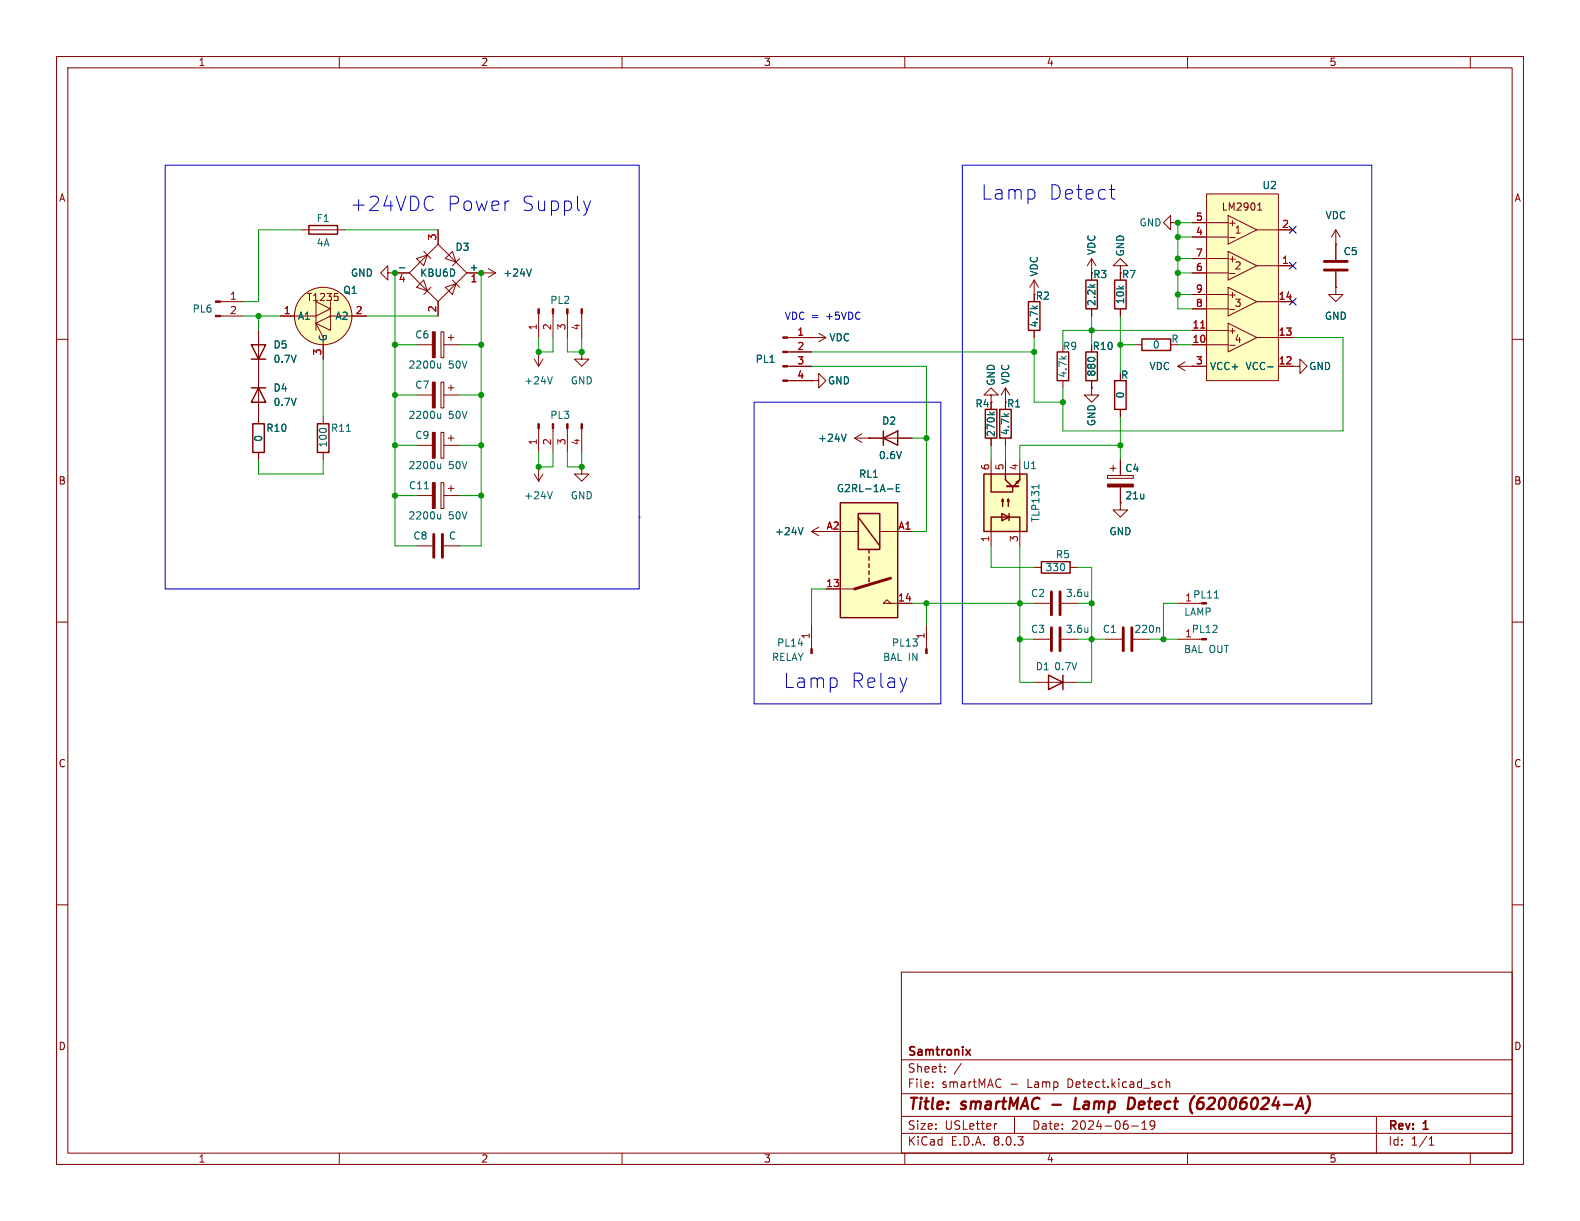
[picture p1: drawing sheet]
<svg xmlns="http://www.w3.org/2000/svg" width="279mm" height="216mm" viewBox="0 0 279 216" stroke-linecap="round" stroke-linejoin="round" font-family="sans-serif">
<g fill="none" stroke="#840000" stroke-width=".18">
<path d="M10 10h259.4v195.9h-259.4zM12 12h255.4v191.9h-255.4zM60 10v2M110 10v2M160 10v2M210 10v2M260 10v2M10 60h2M139.3 59.7h6.7M143.5 59.7h.1M144.8 58.9l1.2 .8M146 59.7l-1.2 .8"/>
<path d="M267.4 60h2M94.5 63.5l.7 1.3M95.2 62.2h.1M95.2 62.2v2.6M95.2 75.8v4.2M96 63.5l-.8 1.3M97.8 75.8v4.2M100.3 75.8v4.2M102.9 62.2v1.3h1.2l-1.2 1.3-1.3-1.3h1.3M102.9 62.2h.1M102.9 75.8v4.2M139.3 67.3h4.2"/>
<path d="M139.3 64.8h4.2M139.3 62.2h4.2M153.7 77.5h7.6M175.3 71.1v1.3M175.3 77.5v1.2M177.8 68.6l-.8 1.3M177.8 68.6v2.5M177.8 68.6l.8 1.3M102.9 82.6v1.2h1.2l-1.2 1.3-1.3-1.3h1.3M102.9 82.6h.1M195.8 84.1h4.6v.5h-4.6zM196.3 82.8h1.1"/>
<path d="M196.8 82.3v1M198.1 88.9v1.3h1.3l-1.3 1.2-1.3-1.2h1.3M198.1 88.9h.1M198.1 81.3v2.8M198.1 86.1v2.8M10 110h2M143.5 110.5v4.2M208.3 106.7h3.8M267.4 110h2M182.9 120.7h7.6M10 160h2M267.4 160h2"/>
<path d="M159.4 171.9h108v32h-108zM159.4 197.4h108M159.4 193.4h108M159.4 187.4h108M164.9 192.1v.2M164.9 191.4v.1M167.1 189.4v.2M167.1 188.7v.1M170 188l-1.3 1.9M176.3 198.7l-.3 .1M176.9 190.9h.1M177 192.1l-.1 .1"/>
<path d="M179.4 197.4v3M200.1 199.1h1.2M201.9 199.7h.9M201.9 198.6l.5-.4v1.5M204.2 198.8l-.3 .3h-.3l-.2-.3 .1-.5 .4-.1 .2 .1a.99 .99 0 0 1-.3 1.4h-.3M205.4 191.3l.2 .1M205.6 192.2l-.2 .1M206.2 190.8v1.5M206.2 191.4l.2-.1 .4 .1 .1 .9M243.4 197.4v6.5M60 203.9v2M110 203.9v2"/>
<path d="M159.4 200.4h108M160 203.9v2M210 203.9v2M252.7 202.5h.9M252.7 201.4l.4-.4v1.5M260 203.9v2"/>
</g>
<path d="M186.1 195.3h1.5M190.2 194.1l-.2 2h.9M200.1 194.1a1.08 1.08 0 0 1 .6 1.1 1.08 1.08 0 0 1-.8 .9M211.2 193.8l-.1 .1M212.8 194.1a.91 .91 0 0 0-1.1 .9v.7l.1 .3a.66 .66 0 0 0 1-.3l.1-.5-.2-.2a.66 .66 0 0 0-1 .2" fill="none" stroke="#840000" stroke-width=".4"/>
<path d="M170.8 185.6l.8 1M171.6 185.6l-.8 1" fill="none" stroke="#840000" stroke-width=".3"/>
<g fill="#840000" stroke="#840000" stroke-width=".18">
<path d="M143.4 114.7h.2v.9h-.2z"/>
<path d="M195.8 85.6h4.6v.5h-4.6z"/>
<path d="M138.4 67.2h.9v.2h-.9z"/>
<path d="M138.4 64.6h.9v.3h-.9z"/>
<path d="M138.4 62.1h.9v.3h-.9z"/>
<path d="M138.4 59.6h.9v.2h-.9z"/>
<path d="M102.7 74.9h.3v.9h-.3z"/>
<path d="M100.2 74.9h.3v.9h-.3z"/>
<path d="M97.7 74.9h.2v.9h-.2z"/>
<path d="M95.1 74.9h.3v.9h-.3z"/>
</g>
<path d="M97.7 66.6l-.5 1.3M175 72.8l.5 .5M175.8 72.8l-.4 .4M214.8 105.7h.7" fill="none" stroke="#006464" stroke-width=".18"/>
<path d="M156.2 77.5l2.5-1.3v2.5zM156.2 76.2v2.5M174.2 72.4h2.1v5.1h-2.1zM185.4 119.4l2.6 1.3-2.6 1.2zM188 119.4v2.5" fill="none" stroke="#840000" stroke-width=".25"/>
<g fill="#ffffc2">
<path d="M213.4 34.3h12.7v33h-12.7z"/>
<path d="M217.2 57.2l5 2.5-5 2.5z"/>
<path d="M217.2 50.8l5 2.5-5 2.6z"/>
<path d="M217.2 44.5l5 2.5-5 2.5z"/>
<path d="M217.2 38.1l5 2.5-5 2.6z"/>
</g>
<g fill="none" stroke="#840000" stroke-width=".18">
<path d="M210.8 39.4h6.4M213.4 34.3h12.7v33h-12.7zM217.2 38.1l5 2.5-5 2.6zM222.4 37.2h.7M222.5 36.2l.3-.3v1.3M182.9 58.4v1.3M210.8 58.4h6.4M210.8 54.6h6.4M210.8 52.1h6.4M210.8 48.3h6.4M210.8 45.7h6.4M210.8 41.9h6.4"/>
<path d="M217.2 57.2l5 2.5-5 2.5zM217.2 50.8l5 2.5-5 2.6zM217.2 44.5l5 2.5-5 2.5zM217.4 54.7h1M217.4 48.4h1M217.4 42h1M222.2 59.7h6.4M222.2 53.3h6.4M222.2 47h6.4M222.2 40.6h6.4M236.2 50.8v1.3h1.3l-1.3 1.2-1.3-1.2h1.3M236.2 50.8h.1"/>
<path d="M236.2 43.2v2.8M236.2 48v2.8M175.3 69.9h1.2l-1.2-1.3-1.3 1.3h1.3v1.2M175.3 71.1h.1M210.8 61h6.4M210.8 64.8h2.6M217.4 61.1h1M226.1 64.8h2.5"/>
</g>
<path d="M212.3 58h.8" fill="none" stroke="#a90000" stroke-width=".18"/>
<path d="M224.2 64.9h.9" fill="none" stroke="#006464" stroke-width=".18"/>
<path d="M234.2 47.8h4.1M234.2 46.2h4.1" fill="none" stroke="#840000" stroke-width=".51"/>
<path d="M181.9 53.3h2v5.1h-2z" fill="none" stroke="#840000" stroke-width=".25"/>
<path d="M148.6 88.9h10.1v20.3h-10.1z" fill="#ffffc2"/>
<g fill="none" stroke="#840000" stroke-width=".18">
<path d="M207 39.4v-1.3l-1.3 1.3 1.3 1.2v-1.2h1.3M208.3 39.4h.1M39 55.9h4.2M39 53.3h4.2M45.7 58.4v16.5M49.5 55.9h6.4v2.5M53.3 40.6h7.7M55.9 57.2l2.5-1.3v2.5zM55.9 53.3l2.5 1.3-2.5 1.3zM55.9 57.2l1.2 2.5M58.4 53.3v2.6h6.4M59.1 51.9h.7"/>
<path d="M59.7 52.4l.1 .2-.1 .5M68.6 48.3v-1.3l-1.3 1.3 1.3 1.2v-1.2h1.2M69.8 48.3h.1M69.8 48.3h2.6M73.7 45.7l1.9-.6-.7 1.9zM73.7 50.8l1.2-1.3 .7 1.9zM74.9 44.5l1.3 1.2M76.2 50.8l-1.3 1.3M77.5 43.2l5 5.1-5 5-5.1-5zM77.5 40.6v2.6M77.5 53.3v2.6M78 58.7h.5v4.5h-.5z"/>
<path d="M78.7 45.7l1.3-1.2 .6 1.9zM78.7 50.8l1.9-.6-.6 1.9zM79.2 59.7h1.1M79.8 59.2v1M80 49.5l1.3 1.3M81.3 45.7l-1.3 1.3M82.5 48.3h5.1M85.1 48.3h.1M86.4 47.5l1.2 .8M87.6 48.3l-1.2 .7M95.2 55.5v4.2M97.8 55.5v4.2"/>
<path d="M100.3 55.5v4.2M102.9 55.5v4.2M182.9 49.5l-.8 1.3M182.9 49.5v2.6M182.9 49.5l.7 1.3M193 45.7v2.6M193 54.6v1.3M193 45.7l-.7 1.3M193 45.7l.8 1.3M198.1 47h1.3l-1.3-1.3-1.3 1.3h1.3v1.3M198.1 54.6v1.3M236.2 43.2h.1"/>
<path d="M236.2 40.6l-.7 1.3M236.2 40.6v2.6M236.2 40.6l.8 1.3M57.1 61v2.5M57.1 73.7v1.2M73.7 69.9h2.8M73.7 78.7h2.8M73.7 61h2.8M78 67.6h.5v4.5h-.5zM78 76.5h.5v4.5h-.5zM78.5 69.9h2.8M78.5 78.7h2.8"/>
<path d="M78.5 61h2.8M79.2 68.6h1.1M79.2 77.5h1.1M79.8 68.1v1M79.8 77v1M177.8 77.5v1.2M188 67.3v1.3M193 68.6v1.3h1.3l-1.3 1.2-1.2-1.2h1.2M193 68.6h.1M193 67.3v1.3M198.1 72.4v1.3M200.7 61h1.2"/>
<path d="M208.3 64.8l1.2 .7M208.3 64.8h2.5M209.5 64l-1.2 .8M210.8 64.8h.1M228.6 64.8h1.3v-1.3l1.2 1.3-1.2 1.2v-1.2M228.6 64.8h.1M45.7 80v1.3M57.1 80v1.3M73.7 96.5h2.8M73.7 87.6h2.8M78 85.3h.5v4.6h-.5zM78.5 96.5h2.8"/>
<path d="M78.5 87.6h2.8M79.2 86.4h1.1M79.8 85.9v1M94.5 83.8l.7 1.3M95.2 82.6h.1M95.2 82.6v2.5M96 83.8l-.8 1.3M143.5 94h2.5M143.5 94l1.3 .7M144.8 93.2l-1.3 .8M148.6 94h3.2M155.6 94h5.7"/>
<path d="M146 104.1h5.1M157.5 106.7l-.7-.7-.6 .7h5.1M163.8 110.5v4.2M182.9 106.7h2.8M182.9 113h2.8M187.7 106.7h2.8M187.7 113h2.8M195.6 113h2.8M200.4 113h2.8M208.3 113h4.2"/>
<circle cx="57.1" cy="55.9" r="5.1"/>
</g>
<g fill="none" stroke="#840000" stroke-width=".25">
<path d="M54.6 39.9h5.1v1.5h-5.1zM192 49.5h2.1v5.1h-2.1zM197.1 49.5h2v5.1h-2zM201.9 59.9h5.1v2.1h-5.1zM44.4 61h2.6l-1.3 2.5zM44.4 68.6h2.6M44.4 63.5h2.6M44.7 74.9h2v5.1h-2zM45.7 68.6l1.3 2.5h-2.6zM56.1 74.9h2.1v5.1h-2.1zM176.8 72.4h2v5.1h-2zM186.9 62.2h2.1v5.1h-2.1z"/>
<path d="M192 62.2h2.1v5.1h-2.1zM197.1 67.3h2v5.1h-2zM148.6 88.9h10.1v20.3h-10.1zM151.8 90.8h3.8v6.4h-3.8zM151.8 91.4l3.8 5.1M153.7 97.2v.6M153.7 98.4v.7M153.7 99.7v.6M153.7 101v.6M153.7 102.2v.7"/>
</g>
<path d="M76.7 94.5v4.1M78.2 94.5v4.1M157.5 102.2l-6.4 1.9M185.9 104.6v4.1M185.9 111v4.1M187.5 104.6v4.1M187.5 111v4.1M198.6 111v4.1M200.2 111v4.1" fill="none" stroke="#840000" stroke-width=".51"/>
<g fill="none" stroke="#006464" stroke-width=".18">
<path d="M70.6 47.4h1M94 47.6l-.5 1.2M61.3 76.3h.7M77.9 64.2v.9M77.9 73.1v.9M77.9 73.9l-.2 .1-.3-.1M77.9 65l-.2 .1-.3-.1M75 86.4h.8M77.9 82v.9M77.9 90.9v.9M77.9 91.6l-.2 .2-.3-.1M77.9 82.8l-.2 .1-.3-.1"/>
<path d="M97.7 86.9l-.5 1.3M142 93.3l-.4 1.3M156.9 86.5h1M158.5 86.3h.4M159.1 85.7h-.6v1.2h.6M192.4 104.6v.9M192.4 111v.8M192.4 105.4h-.1M192.4 111.7l-.1 .1M204.9 111l.2 .2v.6"/>
</g>
<g fill="#840000" stroke="#840000" stroke-width=".18">
<path d="M163.7 114.7h.3v.9h-.3z"/>
<path d="M102.7 54.6h.3v.9h-.3z"/>
<path d="M100.2 54.6h.3v.9h-.3z"/>
<path d="M97.7 54.6h.2v.9h-.2z"/>
<path d="M95.1 54.6h.3v.9h-.3z"/>
<path d="M212.5 112.9h.9v.3h-.9z"/>
<path d="M38.1 55.8h.9v.2h-.9z"/>
<path d="M38.1 53.2h.9v.3h-.9z"/>
<path d="M76.5 85.3h.5v4.6h-.5z"/>
<path d="M76.5 67.6h.5v4.5h-.5z"/>
<path d="M76.5 76.5h.5v4.5h-.5z"/>
<path d="M76.5 58.7h.5v4.5h-.5z"/>
</g>
<circle cx="57.1" cy="55.9" r="5.1" fill="#ffffc2" stroke="#ffffc2" stroke-width=".18"/>
<path d="M174 83.8h7.6v10.2h-7.6z" fill="#ffffc2"/>
<path d="M174 83.8h7.6v10.2h-7.6zM175.3 94v-2.6h5v2.6M175.3 83.8v3.2h3.8v-1M177.2 90.8l1.2 .6-1.2 .7zM177.3 88.3l-.1 .3h.2l-.1-.3v1.2M177.8 83.8v1l1.1 1.2M178.3 88.3l-.1 .3h.2l-.1-.3v1.2M178.4 90.8v1.3M179.7 85.2l.5-.2-.2 .5zM180.3 83.8v1l-1.1 1.2M184.1 99.3h5.1v2h-5.1z" fill="none" stroke="#840000" stroke-width=".25"/>
<path d="M178.1 86h2" fill="none" stroke="#840000" stroke-width=".36"/>
<g fill="none" stroke="#840000" stroke-width=".18">
<path d="M210.8 39.4h2.6M45.7 58.4v2.6M49.5 55.9h2.6M62.2 55.9h2.6M69.8 48.3h.1M69.8 48.3h2.6M77.5 40.6v2.6M77.5 53.3v2.6M82.5 48.3h2.6M85.1 48.3h.1M139.7 59.7h3.8M143.5 59.7h.1"/>
<path d="M182.9 58.4v1.3M193 54.6v1.3M198.1 54.6v1.3M210.8 58.4h2.6M210.8 41.9h2.6M210.8 48.3h2.6M210.8 45.7h2.6M210.8 54.6h2.6M210.8 52.1h2.6M226.1 59.7h2.5M226.1 47h2.5M226.1 53.3h2.5"/>
<path d="M226.1 40.6h2.5M236.2 43.2h.1M236.2 50.8h.1M236.2 43.2v2.8M236.2 48v2.8M45.7 63.5v5.1M45.7 71.1v3.8M57.1 61v2.5M139.7 62.2h3.8M139.7 64.8h3.8M139.7 67.3h3.8M143.5 67.3h1.3v-1.3l1.2 1.3-1.2 1.3v-1.3"/>
<path d="M143.5 67.3h.1M151.1 77.5l1.3 .7M151.1 77.5h5.1M152.4 76.7l-1.3 .8M153.7 77.5h.1M158.7 77.5h2.6M175.3 71.1h.1M175.3 71.1v1.3M175.3 77.5v1.2M177.8 77.5v1.2M193 68.6h.1M193 67.3v1.3"/>
<path d="M198.1 72.4v1.3M210.8 64.8h.1M210.8 64.8h2.6M210.8 61h2.6M226.1 64.8h2.5M228.6 64.8h.1M45.7 80v1.3M158.7 94h2.6M175.3 81.3v2.5M175.3 94v2.5M177.8 81.3v2.5M180.3 81.3v2.5"/>
<path d="M180.3 94v2.5M198.1 88.9h.1M198.1 81.3v2.8M198.1 86.1v2.8M146 104.1h2.6M158.7 106.7h2.6M182.9 100.3h1.2M189.2 100.3h1.3"/>
</g>
<path d="M70.6 47.4h1M94 47.6l-.5 1.2M149.6 76.8l-.4 1.2M175 72.8l.5 .5M175.8 72.8l-.4 .4M224.2 64.9h.9M142 93.3l-.4 1.3M156.9 86.5h1M158.5 86.3h.4M159.1 85.7h-.6v1.2h.6M183.7 85.7v.7" fill="none" stroke="#006464" stroke-width=".18"/>
<path d="M29.2 29.2h83.8v74.9h-83.8zM76.1 34.7l.5 .2M76.6 37l-.5 .2M104.4 35.5l-.6 1.7M170.2 29.2h72.4v95.3h-72.4zM196.2 33.5h1M196.7 35.1l.5 .1M133.3 71.1h33.1v53.4h-33.1zM113 91.4h.1" fill="none" stroke="#0000c2" stroke-width=".18"/>
<g fill="none" stroke="#009600" stroke-width=".18">
<path d="M210.8 39.4h-2.5v15.2h2.5M43.2 55.9h6.3M45.7 55.9v2.5M53.3 40.6h-7.6v12.7h-2.5M61 40.6h16.5M64.8 55.9h12.7M69.8 48.3v48.2h3.9M85.1 48.3v48.2h-3.8M95.2 59.7v2.5h2.6v-2.5M100.3 59.7v2.5h2.6v-2.5M182.9 59.7v11.4h5.1M193 55.9v5.1"/>
<path d="M198.1 55.9v10.1M208.3 52.1h2.5M208.3 48.3h2.5M208.3 45.7h2.5M208.3 41.9h2.5M210.8 58.4h-22.8v2.6M228.6 59.7h8.9v16.5h-49.5v-7.6M57.1 63.5v10.2M69.8 61h3.9M69.8 69.9h3.9M69.8 78.7h3.9M81.3 61h3.8"/>
<path d="M81.3 69.9h3.8M81.3 78.7h3.8M143.5 64.8h20.3v29.2h-2.5M143.5 62.2h39.4M161.3 77.5h2.5M175.3 78.7v2.6M177.8 78.7v2.6M198.1 73.7v7.6M198.1 61h2.6M198.1 78.7h-17.8v2.6M208.3 61h2.5M45.7 81.3v2.5h11.4v-2.5"/>
<path d="M69.8 87.6h3.9M81.3 87.6h3.8M95.2 80v2.6h2.6v-2.6M100.3 80v2.6h2.6v-2.6M175.3 96.5v3.8h7.6M180.3 96.5v24.2h2.6M146 104.1h-2.5v6.4M161.3 106.7h21.6M163.8 106.7v3.8M180.3 113h2.6M190.5 100.3h2.5v20.4h-2.5M190.5 113h5.1"/>
<path d="M190.5 106.7h2.5M203.2 113h5.1M208.3 106.7h-2.6v6.3"/>
</g>
<path d="M228 40l1.2 1.2M228 46.4l1.2 1.2M228 52.7l1.2 1.2M229.2 40l-1.2 1.2M229.2 46.4l-1.2 1.2M229.2 52.7l-1.2 1.2" fill="none" stroke="#000084" stroke-width=".18"/>
<path d="M212.3 58h.8" fill="none" stroke="#a90000" stroke-width=".18"/>
<g fill="#009600" stroke="#009600" stroke-width=".18">
<circle cx="102.9" cy="82.6" r=".46"/>
<circle cx="102.9" cy="62.2" r=".46"/>
<circle cx="95.2" cy="62.2" r=".46"/>
<circle cx="163.8" cy="77.5" r=".46"/>
<circle cx="95.2" cy="82.6" r=".46"/>
<circle cx="205.7" cy="113" r=".46"/>
<circle cx="193" cy="113" r=".46"/>
<circle cx="193" cy="106.7" r=".46"/>
<circle cx="198.1" cy="78.7" r=".46"/>
<circle cx="188" cy="71.1" r=".46"/>
<circle cx="180.3" cy="113" r=".46"/>
<circle cx="69.8" cy="61" r=".46"/>
<circle cx="69.8" cy="48.3" r=".46"/>
<circle cx="69.8" cy="69.9" r=".46"/>
<circle cx="45.7" cy="55.9" r=".46"/>
<circle cx="85.1" cy="48.3" r=".46"/>
<circle cx="208.3" cy="52.1" r=".46"/>
<circle cx="208.3" cy="48.3" r=".46"/>
<circle cx="208.3" cy="39.4" r=".46"/>
<circle cx="208.3" cy="45.7" r=".46"/>
<circle cx="208.3" cy="41.9" r=".46"/>
<circle cx="198.1" cy="61" r=".46"/>
<circle cx="182.9" cy="62.2" r=".46"/>
<circle cx="193" cy="58.4" r=".46"/>
<circle cx="85.1" cy="61" r=".46"/>
<circle cx="85.1" cy="69.9" r=".46"/>
<circle cx="69.8" cy="78.7" r=".46"/>
<circle cx="69.8" cy="87.6" r=".46"/>
<circle cx="85.1" cy="78.7" r=".46"/>
<circle cx="85.1" cy="87.6" r=".46"/>
<circle cx="163.8" cy="106.7" r=".46"/>
<circle cx="180.3" cy="106.7" r=".46"/>
</g>
<g font-size="3.5" fill="#0000c2">
<text x="173.5" y="35.5">Lamp</text>
<text x="185.4" y="35.5">Detect</text>
<text x="61.9" y="37.6">+24VDC</text>
<text x="79" y="37.6">Power</text>
<text x="92.1" y="37.6">Supply</text>
<text x="138.5" y="121.9">Lamp</text>
<text x="150.4" y="121.9">Relay</text>
</g>
<g font-size="2.8" fill="#840000">
<text x="160.4" y="196.8">Title:</text>
<text x="170.1" y="196.8">smartMAC</text>
<text x="191.7" y="196.8">Lamp</text>
<text x="201.9" y="196.8">Detect</text>
<text x="213.6" y="196.8">(62006024-A)</text>
</g>
<g font-size="2.1" fill="#840000">
<text x="160.4" y="189.9">Sheet:</text>
<text x="160.4" y="187.1">Samtronix</text>
<text x="160.4" y="192.6">File:</text>
<text x="166.5" y="192.6">smartMAC</text>
<text x="178.6" y="192.6">-</text>
<text x="181.8" y="192.6">Lamp</text>
<text x="189" y="192.6">Detect.kicad_sch</text>
<text x="160.4" y="202.8">KiCad</text>
<text x="160.4" y="200">Size:</text>
<text x="167.1" y="200">USLetter</text>
<text x="168.1" y="202.8">E.D.A.</text>
<text x="175.7" y="202.8">8.0.3</text>
<text x="182.4" y="200">Date:</text>
<text x="189.4" y="200">2024-06-19</text>
<text x="245.4" y="200.2">Rev:</text>
<text x="245.4" y="202.8">Id:</text>
<text x="249.5" y="202.8">1/1</text>
<text x="251.8" y="200.2">1</text>
</g>
<g font-size="1.8" fill="#840000">
<text x="35" y="11.9">1</text>
<text x="85" y="11.9">2</text>
<text x="135" y="11.9">3</text>
<text x="185" y="11.9">4</text>
<text x="235" y="11.9">5</text>
<text x="10.3" y="35.9">A</text>
<text x="267.7" y="35.9">A</text>
<text x="215.9" y="37.4">LM2901</text>
<text x="217" y="40.2">+</text>
<text x="218.2" y="41.5">1</text>
<text x="217" y="46.6">+</text>
<text x="218.2" y="47.9">2</text>
<text x="54.1" y="53.5">T1235</text>
<text x="183.1" y="53.2">R2</text>
<text x="193.2" y="49.4">R3</text>
<text x="198.3" y="49.4">R7</text>
<text x="217" y="52.9">+</text>
<text x="217" y="59.3">+</text>
<text x="218.2" y="54.5">3</text>
<text x="193.1" y="62.1">R10</text>
<text x="218.2" y="60.8">4</text>
<text x="198.1" y="67.2">R</text>
<text x="178" y="72.2">R1</text>
<text x="10.3" y="85.9">B</text>
<text x="267.7" y="85.9">B</text>
<text x="10.3" y="135.9">C</text>
<text x="267.7" y="135.9">C</text>
<text x="10.3" y="185.9">D</text>
<text x="267.7" y="185.9">D</text>
<text x="35" y="205.8">1</text>
<text x="85" y="205.8">2</text>
<text x="135" y="205.8">3</text>
<text x="185" y="205.8">4</text>
<text x="235" y="205.8">5</text>
</g>
<g font-size="1.8" fill="#006464">
<text x="223.2" y="33.6">U2</text>
<text x="55.9" y="39.5">F1</text>
<text x="201.4" y="40.2">GND</text>
<text x="234.3" y="39">VDC</text>
<text x="55.9" y="43.8">4A</text>
<text x="80.4" y="44.6">D3</text>
<text x="193.9" y="45.2" transform="rotate(-90 193.9 45.2)">VDC</text>
<text x="199" y="45.5" transform="rotate(-90 199 45.5)">GND</text>
<text x="237.5" y="45.3">C5</text>
<text x="60.6" y="52.2">Q1</text>
<text x="62" y="49.1">GND</text>
<text x="74.2" y="49.1">KBU6D</text>
<text x="82.9" y="48">+</text>
<text x="88.9" y="49.1">+24V</text>
<text x="97.2" y="53.9">PL2</text>
<text x="183.7" y="49" transform="rotate(-90 183.7 49)">VDC</text>
<text x="199" y="53.9" transform="rotate(-90 199 53.9)">10k</text>
<text x="34" y="55.5">PL6</text>
<text x="52.6" y="56.7">A1</text>
<text x="59.2" y="56.7">A2</text>
<text x="183.7" y="58" transform="rotate(-90 183.7 58)">4.7k</text>
<text x="193.9" y="54.2" transform="rotate(-90 193.9 54.2)">2.2k</text>
<text x="234.2" y="56.7">GND</text>
<text x="48.3" y="61.8">D5</text>
<text x="48.3" y="64.4">0.7V</text>
<text x="58" y="60.5" transform="rotate(-90 58 60.5)">G</text>
<text x="72.1" y="65.4">2200u</text>
<text x="73.3" y="60">C6</text>
<text x="79.3" y="65.4">50V</text>
<text x="133.5" y="64.4">PL1</text>
<text x="146.6" y="60.6">VDC</text>
<text x="187.9" y="62.1">R9</text>
<text x="203.2" y="65.6">VDC</text>
<text x="203.8" y="61.8">0</text>
<text x="207" y="60.8">R</text>
<text x="213.9" y="65.6">VCC+</text>
<text x="220.1" y="65.6">VCC-</text>
<text x="231.4" y="65.6">GND</text>
<text x="48.3" y="69.4">D4</text>
<text x="48.3" y="72">0.7V</text>
<text x="73.3" y="68.9">C7</text>
<text x="92.6" y="68.2">+24V</text>
<text x="100.8" y="68.2">GND</text>
<text x="146.3" y="68.2">GND</text>
<text x="176.1" y="68.3" transform="rotate(-90 176.1 68.3)">GND</text>
<text x="178.7" y="68.1" transform="rotate(-90 178.7 68.1)">VDC</text>
<text x="188.8" y="66.9" transform="rotate(-90 188.8 66.9)">4.7k</text>
<text x="193.9" y="66.7" transform="rotate(-90 193.9 66.7)">880</text>
<text x="199" y="70.6" transform="rotate(-90 199 70.6)">0</text>
<text x="47" y="76.6">R10</text>
<text x="58.4" y="76.6">R11</text>
<text x="72.1" y="74.3">2200u</text>
<text x="73.3" y="77.8">C9</text>
<text x="79.3" y="74.3">50V</text>
<text x="97.2" y="74.3">PL3</text>
<text x="155.9" y="75.3">D2</text>
<text x="172.4" y="72.2">R4</text>
<text x="176.1" y="77.4" transform="rotate(-90 176.1 77.4)">270k</text>
<text x="178.7" y="77.1" transform="rotate(-90 178.7 77.1)">4.7k</text>
<text x="193.9" y="75.5" transform="rotate(-90 193.9 75.5)">GND</text>
<text x="46.6" y="78.2" transform="rotate(-90 46.6 78.2)">0</text>
<text x="58" y="79.2" transform="rotate(-90 58 79.2)">100</text>
<text x="72.1" y="83.2">2200u</text>
<text x="79.3" y="83.2">50V</text>
<text x="144.6" y="78.3">+24V</text>
<text x="155.3" y="81.4">0.6V</text>
<text x="180.7" y="83.2">U1</text>
<text x="198.9" y="83.7">C4</text>
<text x="72.2" y="86.7">C11</text>
<text x="92.6" y="88.5">+24V</text>
<text x="100.8" y="88.5">GND</text>
<text x="147.9" y="87.2">G2RL-1A-E</text>
<text x="151.8" y="84.7">RL1</text>
<text x="198.9" y="88.5">21u</text>
<text x="72.1" y="92">2200u</text>
<text x="73" y="95.6">C8</text>
<text x="79.3" y="95.6">C</text>
<text x="79.3" y="92">50V</text>
<text x="136.9" y="94.8">+24V</text>
<text x="184" y="92.4" transform="rotate(-90 184 92.4)">TLP131</text>
<text x="196.1" y="94.8">GND</text>
<text x="184.8" y="101.2">330</text>
<text x="186.6" y="98.9">R5</text>
<text x="182.2" y="105.8">C2</text>
<text x="188.4" y="105.8">3.6u</text>
<text x="209.5" y="106.4">1 PL11</text>
<text x="163.6" y="113.1" transform="rotate(-90 163.6 113.1)">1</text>
<text x="182.2" y="112.1">C3</text>
<text x="188.4" y="112.1">3.6u</text>
<text x="194.9" y="112.1">C1</text>
<text x="200.5" y="112.1">220n</text>
<text x="209.3" y="109.1">LAMP</text>
<text x="210.6" y="112.1">PL12</text>
<text x="136.4" y="117.1">RELAY</text>
<text x="137.3" y="114.5">PL14</text>
<text x="156.1" y="117.1">BAL IN</text>
<text x="157.6" y="114.5">PL13</text>
<text x="183.1" y="118.7">D1</text>
<text x="186.3" y="118.7">0.7V</text>
<text x="209.3" y="115.7">BAL OUT</text>
</g>
<g font-size="1.8" fill="#a90000">
<text x="211.4" y="41.7">4</text>
<text x="211.4" y="39.1">5</text>
<text x="226.6" y="40.4">2</text>
<text x="77.2" y="42.6" transform="rotate(-90 77.2 42.6)">3</text>
<text x="211.4" y="45.5">7</text>
<text x="226.6" y="46.7">1</text>
<text x="40.6" y="53.1">1</text>
<text x="70.4" y="50.2">4</text>
<text x="83.1" y="50.2">1</text>
<text x="211.4" y="48">6</text>
<text x="211.4" y="51.8">9</text>
<text x="226" y="53.1">14</text>
<text x="40.6" y="55.6">2</text>
<text x="50.1" y="55.6">1</text>
<text x="62.8" y="55.6">2</text>
<text x="77.2" y="55.3" transform="rotate(-90 77.2 55.3)">2</text>
<text x="95" y="58.5" transform="rotate(-90 95 58.5)">1</text>
<text x="97.5" y="58.5" transform="rotate(-90 97.5 58.5)">2</text>
<text x="100.1" y="58.5" transform="rotate(-90 100.1 58.5)">3</text>
<text x="102.6" y="58.5" transform="rotate(-90 102.6 58.5)">4</text>
<text x="140.9" y="59.4">1</text>
<text x="210.8" y="58.2">11</text>
<text x="211.4" y="54.4">8</text>
<text x="226" y="59.4">13</text>
<text x="56.9" y="62.9" transform="rotate(-90 56.9 62.9)">3</text>
<text x="140.9" y="62">2</text>
<text x="140.9" y="64.5">3</text>
<text x="210.8" y="60.7">10</text>
<text x="211.4" y="64.5">3</text>
<text x="226" y="64.5">12</text>
<text x="140.9" y="67.1">4</text>
<text x="95" y="78.8" transform="rotate(-90 95 78.8)">1</text>
<text x="97.5" y="78.8" transform="rotate(-90 97.5 78.8)">2</text>
<text x="100.1" y="78.8" transform="rotate(-90 100.1 78.8)">3</text>
<text x="102.6" y="78.8" transform="rotate(-90 102.6 78.8)">4</text>
<text x="175" y="83.3" transform="rotate(-90 175 83.3)">6</text>
<text x="177.5" y="83.3" transform="rotate(-90 177.5 83.3)">5</text>
<text x="180.1" y="83.3" transform="rotate(-90 180.1 83.3)">4</text>
<text x="146.1" y="93.7">A2</text>
<text x="158.8" y="93.7">A1</text>
<text x="175" y="96" transform="rotate(-90 175 96)">1</text>
<text x="180.1" y="96" transform="rotate(-90 180.1 96)">3</text>
<text x="146" y="103.9">13</text>
<text x="158.7" y="106.4">14</text>
<text x="143.3" y="113.1" transform="rotate(-90 143.3 113.1)">1</text>
<text x="209.5" y="112.8">1</text>
</g>
<g font-size="1.8" fill="#0000c2">
<text x="138.7" y="56.7">VDC =</text>
<text x="146.2" y="56.7">+5VDC</text>
</g>
</svg>
